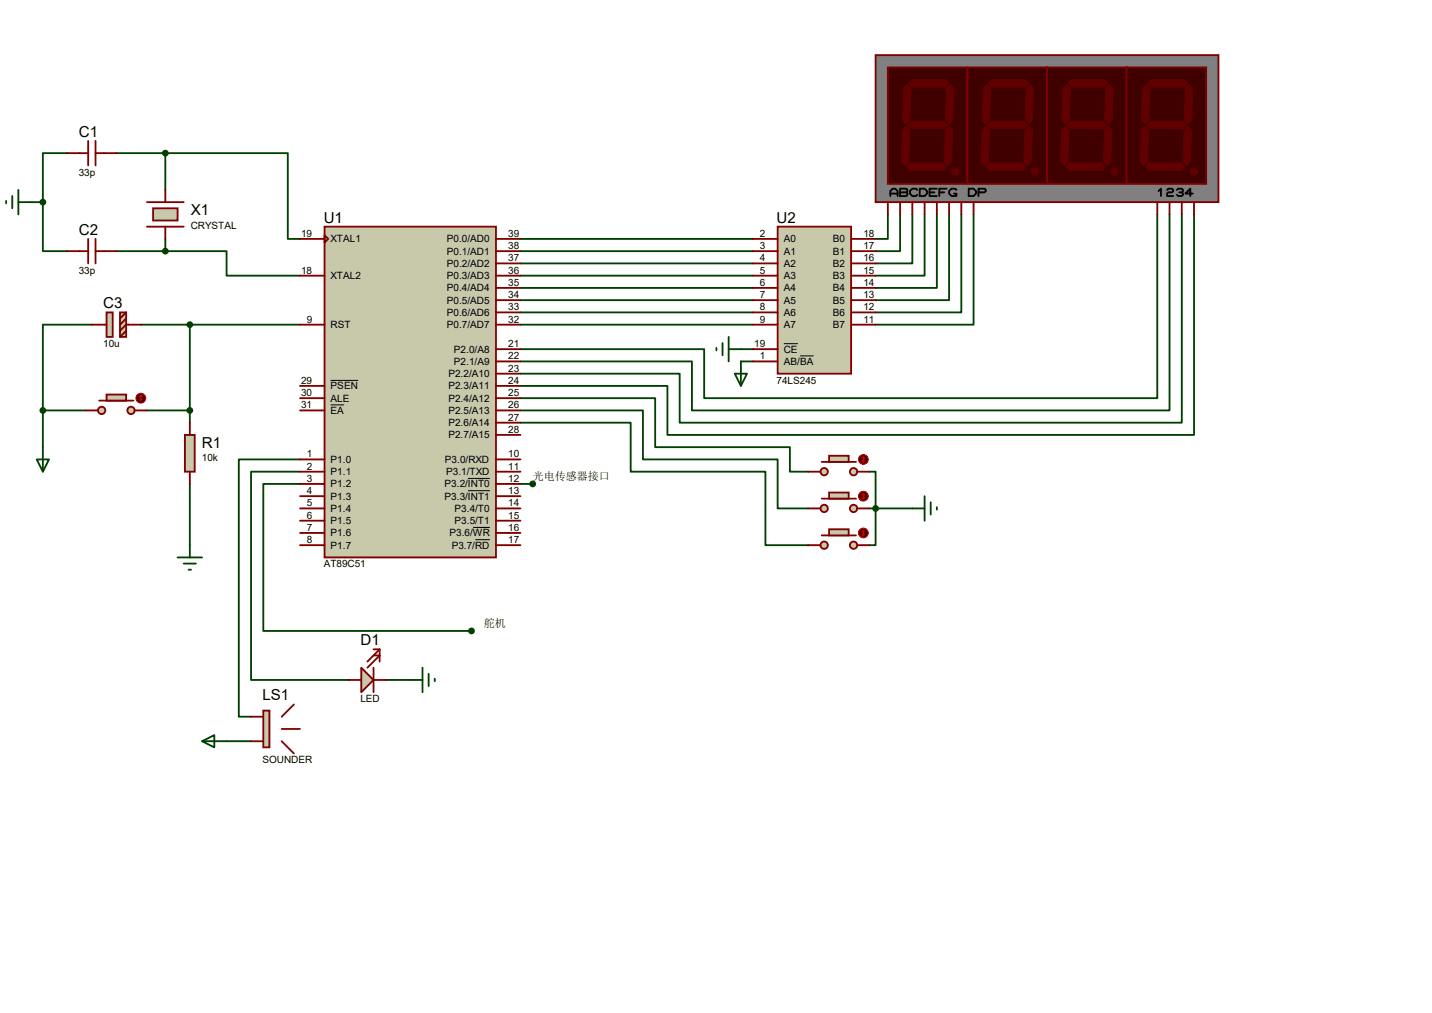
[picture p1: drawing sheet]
<svg xmlns="http://www.w3.org/2000/svg" width="297mm" height="210mm" viewBox="0 0 297 210" stroke-linecap="round" stroke-linejoin="round" font-family="sans-serif">
<g fill="none" stroke="#004000" stroke-width=".38">
<path d="M14 31.7h-5.1v10.2M24.1 31.7h10.2M34.3 31.7h25.4v17.8h2.5M34.3 31.7v7.7M6.3 41.9h2.6M8.9 41.9v10.2h5.1M24.1 52.1h10.2M34.3 52.1h12.7v5h15.2M34.3 49.5v2.6M107.9 49.5h48.3M107.9 52.1h48.3M107.9 54.6h48.3"/>
<path d="M107.9 57.1h48.3M107.9 59.7h48.3M184.1 44.4v5.1h-2.5M186.7 44.4v7.7h-5.1M189.2 44.4v10.2h-7.6M191.8 44.4v12.7h-10.2M194.3 44.4v15.3h-12.7M196.8 44.4v17.8h-15.2M199.4 44.4v20.4h-17.8M201.9 44.4v22.9h-20.3M240 44.4v38.1h-94v-10.1h-38.1M242.6 44.4v40.7h-99.1v-10.2h-35.6"/>
<path d="M245.1 44.4v43.2h-104.1v-10.1h-33.1M247.6 44.4v45.8h-109.2v-10.2h-30.5M19 67.3h-10.1v17.8M29.2 67.3h33M39.4 67.3v20.3M107.9 62.2h48.3M107.9 64.8h48.3M107.9 67.3h48.3M153.7 72.4h2.5M153.7 74.9h2.5M8.9 85.1v7.6M8.9 85.1h8.9"/>
<path d="M30.5 85.1h8.9M62.2 95.2h-12.7v53.4h2.6M62.2 97.8h-10.1v43.2h20.3M107.9 82.5h28v10.2h27.9v5.1h3.8M107.9 85.1h25.4v10.1h28v10.2h6.3M107.9 87.6h22.9v10.2h27.9v15.2h8.9M180.3 97.8h1.3v15.2h-1.3M39.4 100.3v12.7M62.2 100.3h-7.6v30.5h43.2M107.9 100.3h2.6M180.3 105.4h8.9M47 153.7h5.1"/>
<path d="M80 141h5.1"/>
</g>
<path d="M14 31.7h4.3M18.3 29.2v5.1M19.8 29.2v5.1M19.8 31.7h4.3M14 52.1h4.3M18.3 49.5v5.1M19.8 49.5v5.1M19.8 52.1h4.3M30.5 47h7.6M30.5 41.9h7.6" fill="none" stroke="#800000" stroke-width=".38"/>
<path d="M31.7 43.2h5.1v2.5h-5.1z" fill="#c8c8aa" stroke="#800000" stroke-width=".38"/>
<path d="M34.3 39.4v2.5M34.3 47v2.5" fill="none" stroke="#800000" stroke-width=".38"/>
<g fill="#c8c8aa" stroke="#800000" stroke-width=".38">
<path d="M22.1 64.8h1.3v5h-1.3z"/>
<path d="M24.9 64.8h1.3v5h-1.3z"/>
</g>
<path d="M19 67.3h3.1M26.2 64.8l-1.3 1.2M26.2 66l-1.3 1.3M26.2 68.6l-1.3 1.2M29.2 67.3h-3l-1.3 1.3" fill="none" stroke="#800000" stroke-width=".38"/>
<g fill="#c8c8aa" stroke="#800000" stroke-width=".38">
<circle cx="27.2" cy="85.1" r=".76"/>
<circle cx="21.1" cy="85.1" r=".76"/>
</g>
<path d="M20.6 83.1h7.1" fill="none" stroke="#800000" stroke-width=".38"/>
<path d="M22.1 81.8h4.1v1.3h-4.1z" fill="#c8c8aa" stroke="#800000" stroke-width=".38"/>
<path d="M17.8 85.1h2.5M27.9 85.1h2.6" fill="none" stroke="#800000" stroke-width=".38"/>
<circle cx="29.2" cy="82.5" r="1.02" fill="#400000" stroke="#f00" stroke-width=".21"/>
<path d="M29 82.8l.2 .3M29.2 82v1.1M29.2 82l-.2 .3M29.2 82l.3 .3M29.5 82.8l-.3 .3" fill="none" stroke="#f00" stroke-width=".21"/>
<path d="M67.3 47h35.6v68.6h-35.6z" fill="#c8c8aa" stroke="#800000" stroke-width=".38"/>
<g fill="none" stroke="#800000" stroke-width=".38">
<path d="M62.2 57.1h5.1M62.2 49.5h5.1M67.3 48.8l.8 .7-.8 .8zM102.9 57.1h5M102.9 49.5h5M102.9 52.1h5M102.9 54.6h5M102.9 59.7h5M62.2 67.3h5.1M102.9 67.3h5M102.9 62.2h5M102.9 64.8h5"/>
<path d="M102.9 72.4h5M102.9 74.9h5M102.9 77.5h5M62.2 82.5h5.1M62.2 85.1h5.1M62.2 80h5.1M62.2 95.2h5.1M62.2 97.8h5.1M102.9 82.5h5M102.9 85.1h5M102.9 80h5M102.9 95.2h5"/>
<path d="M102.9 97.8h5M102.9 90.2h5M102.9 87.6h5M62.2 100.3h5.1M62.2 102.9h5.1M62.2 105.4h5.1M62.2 107.9h5.1M62.2 110.5h5.1M62.2 113h5.1M102.9 100.3h5M102.9 102.9h5M102.9 105.4h5"/>
<path d="M102.9 107.9h5M102.9 110.5h5M102.9 113h5"/>
</g>
<path d="M68.6 78.9h5.7M68.6 83.9h2.8M97.1 99.2h4.5M97.1 101.7h4.5M98.1 109.3h3.5M98.6 111.9h3" fill="none" stroke="#000" stroke-width=".21"/>
<path d="M161.3 47h15.2v30.5h-15.2z" fill="#c8c8aa" stroke="#800000" stroke-width=".38"/>
<g fill="none" stroke="#800000" stroke-width=".38">
<path d="M156.2 49.5h5.1M156.2 52.1h5.1M156.2 54.6h5.1M156.2 57.1h5.1M156.2 59.7h5.1M176.5 49.5h5.1M176.5 52.1h5.1M176.5 54.6h5.1M176.5 57.1h5.1M176.5 59.7h5.1M156.2 62.2h5.1M156.2 64.8h5.1"/>
<path d="M156.2 67.3h5.1M156.2 72.4h5.1M156.2 74.9h5.1M176.5 62.2h5.1M176.5 64.8h5.1M176.5 67.3h5.1"/>
</g>
<path d="M162.6 71.2h2.9M165.9 73.8h2.8" fill="none" stroke="#000" stroke-width=".21"/>
<path d="M54.6 147.3h1.3v7.6h-1.3z" fill="#c8c8aa" stroke="#800000" stroke-width=".38"/>
<path d="M52.1 148.6h2.5M52.1 153.7h2.5M58.4 151.1h3.8M58.4 153.7l2.6 2.5M61 146l-2.6 2.6" fill="none" stroke="#800000" stroke-width=".38"/>
<g fill="none" stroke="#004000" stroke-width=".38">
<path d="M3.8 39.4v5M1.3 41.7v.5M2.5 40.6v2.6M3.8 41.9h2.5M148.6 72.1v.5M149.9 71.1v2.6M151.1 72.4h2.6M151.1 69.8v5.1M152.4 77.5h2.5l-1.2 2.5zM153.7 74.9v5.1M7.6 95.2h2.6l-1.3 2.6zM8.9 92.7v5.1"/>
<path d="M36.8 115.6h5.1M38.1 116.8h2.5M39.1 118.1h.5M39.4 113v2.6"/>
</g>
<g fill="#004000" stroke="#004000" stroke-width=".38">
<circle cx="8.9" cy="41.9" r=".51"/>
<circle cx="34.3" cy="31.7" r=".51"/>
<circle cx="34.3" cy="52.1" r=".51"/>
</g>
<path d="M38.4 90.2h2v7.6h-2z" fill="#c8c8aa" stroke="#800000" stroke-width=".38"/>
<path d="M39.4 87.6v2.6M39.4 97.8v2.5" fill="none" stroke="#800000" stroke-width=".38"/>
<g fill="#004000" stroke="#004000" stroke-width=".38">
<circle cx="8.9" cy="85.1" r=".51"/>
<circle cx="39.4" cy="85.1" r=".51"/>
<circle cx="39.4" cy="67.3" r=".51"/>
</g>
<path d="M41.9 153.7l2.5-1.3v2.5zM41.9 153.7h5.1" fill="none" stroke="#004000" stroke-width=".38"/>
<path d="M181.6 11.4h71.1v30.5h-71.1z" fill="#808080" stroke="#800000" stroke-width=".38"/>
<path d="M184.1 14h16.6v24.1h-16.6z" fill="#400000" stroke="#800000" stroke-width=".38"/>
<g fill="#600000" stroke="#600000" stroke-width=".21">
<path d="M188.5 17.3l.7-.8h6.9l.7 .8-.7 .7h-6.9z"/>
<path d="M196.3 18.3l.8-.8 .8 .8-.3 6.6-.8 .8-.7-.8z"/>
<path d="M188.2 25.9l.8-.8h6.8l.8 .8-.8 .8h-6.8z"/>
<path d="M188.2 17.5l.8 .8-.3 6.6-.7 .8-.8-.8 .3-6.6z"/>
<path d="M196.1 26.9l.7-.7 .8 .7-.2 6.6-.8 .8-.8-.8z"/>
<path d="M188 34.5l.7-.7h6.9l.7 .7-.7 .8h-6.9z"/>
<path d="M188 26.2l.7 .7-.2 6.6-.8 .8-.8-.8 .3-6.6z"/>
</g>
<path d="M200.7 14h16.5v24.1h-16.5z" fill="#400000" stroke="#800000" stroke-width=".38"/>
<g fill="#600000" stroke="#600000" stroke-width=".21">
<path d="M205 17.3l.7-.8h6.9l.8 .8-.8 .7h-6.9z"/>
<path d="M212.9 18.3l.7-.8 .8 .8-.3 6.6-.7 .8-.8-.8z"/>
<path d="M204.7 25.9l.8-.8h6.8l.8 .8-.8 .8h-6.8z"/>
<path d="M204.7 17.5l.8 .8-.3 6.6-.7 .8-.8-.8 .3-6.6z"/>
<path d="M212.6 26.9l.8-.7 .7 .7-.2 6.6-.8 .8-.8-.8z"/>
<path d="M204.5 34.5l.7-.7h6.9l.8 .7-.8 .8h-6.9z"/>
<path d="M204.5 26.2l.7 .7-.2 6.6-.8 .8-.7-.8 .2-6.6z"/>
<circle cx="198.1" cy="35.6" r=".76"/>
<circle cx="214.6" cy="35.6" r=".76"/>
</g>
<path d="M217.2 14h16.5v24.1h-16.5z" fill="#400000" stroke="#800000" stroke-width=".38"/>
<g fill="#600000" stroke="#600000" stroke-width=".21">
<path d="M221.5 17.3l.7-.8h6.9l.8 .8-.8 .7h-6.9z"/>
<path d="M229.4 18.3l.7-.8 .8 .8-.3 6.6-.7 .8-.8-.8z"/>
<path d="M221.2 25.9l.8-.8h6.9l.7 .8-.7 .8h-6.9z"/>
<path d="M221.2 17.5l.8 .8-.3 6.6-.7 .8-.8-.8 .3-6.6z"/>
<path d="M229.1 26.9l.8-.7 .7 .7-.2 6.6-.8 .8-.7-.8z"/>
<path d="M221 34.5l.7-.7h6.9l.8 .7-.8 .8h-6.9z"/>
<path d="M221 26.2l.7 .7-.2 6.6-.8 .8-.7-.8 .2-6.6z"/>
<circle cx="231.1" cy="35.6" r=".76"/>
</g>
<path d="M233.7 14h16.5v24.1h-16.5z" fill="#400000" stroke="#800000" stroke-width=".38"/>
<g fill="#600000" stroke="#600000" stroke-width=".21">
<path d="M238 17.3l.8-.8h6.8l.8 .8-.8 .7h-6.8z"/>
<path d="M246.6 17.5l.8 .8-.3 6.6-.7 .8-.8-.8 .3-6.6z"/>
<path d="M237.7 25.9l.8-.8h6.9l.7 .8-.7 .8h-6.9z"/>
<path d="M237.7 17.5l.8 .8-.2 6.6-.8 .8-.8-.8 .3-6.6z"/>
<path d="M245.6 26.9l.8-.7 .7 .7-.2 6.6-.8 .8-.7-.8z"/>
<path d="M237.5 34.5l.8-.7h6.8l.8 .7-.8 .8h-6.8z"/>
<path d="M237.5 26.2l.8 .7-.3 6.6-.8 .8-.7-.8 .2-6.6z"/>
<circle cx="247.6" cy="35.6" r=".76"/>
</g>
<g fill="none" stroke="#000" stroke-width=".38">
<path d="M186.7 39.1h1.3l.2 .3v.2l-.2 .3 .2 .2v.3l-.2 .2h-1.3zM186.7 39.9h1.3M190.2 39.4l-.2-.3h-.8l-.5 .5v.5l.5 .5h.8l.2-.2M190.8 39.1h1l.5 .5v.5l-.5 .5h-1zM192.8 39.9h1M194.3 39.1h-1.5v1.5h1.5M194.8 39.9h1M196.3 39.1h-1.5v1.5M198.4 39.4l-.3-.3h-.7l-.5 .5v.5l.5 .5h1v-.5h-.5M200.9 39.1h1l.5 .5v.5l-.5 .5h-1zM202.9 39.9h1.3l.3-.3v-.2l-.3-.3h-1.3v1.5M240.3 39.6l.5-.5v1.5"/>
<path d="M242.1 39.4l.2-.3h.8l.2 .3v.2l-.2 .3h-.8l-.2 .2v.5h1.2M244.1 39.4l.2-.3h.8l.3 .3v.2l-.3 .3 .3 .2v.3l-.3 .2h-.8l-.2-.2M244.6 39.9h.5M184.7 40.6v-1l.5-.5h.5l.5 .5v1M184.7 40.1h1.5M247.4 40.1h-1.5l1-1v1.5"/>
</g>
<path d="M184.1 41.9v2.5M186.7 41.9v2.5M189.2 41.9v2.5M191.8 41.9v2.5M194.3 41.9v2.5M196.8 41.9v2.5M199.4 41.9v2.5M201.9 41.9v2.5M240 41.9v2.5M242.6 41.9v2.5M245.1 41.9v2.5M247.6 41.9v2.5" fill="none" stroke="#800000" stroke-width=".38"/>
<g fill="#c8c8aa" stroke="#800000" stroke-width=".38">
<circle cx="177" cy="97.8" r=".76"/>
<circle cx="170.9" cy="97.8" r=".76"/>
</g>
<path d="M170.4 95.8h7.1" fill="none" stroke="#800000" stroke-width=".38"/>
<path d="M172 94.5h4v1.3h-4z" fill="#c8c8aa" stroke="#800000" stroke-width=".38"/>
<path d="M167.6 97.8h2.6M177.8 97.8h2.5" fill="none" stroke="#800000" stroke-width=".38"/>
<circle cx="179.1" cy="95.2" r="1.02" fill="#400000" stroke="#f00" stroke-width=".21"/>
<path d="M178.8 95.5l.3 .3M179.1 94.7v1.1M179.1 94.7l-.3 .3M179.1 94.7l.2 .3M179.3 95.5l-.2 .3" fill="none" stroke="#f00" stroke-width=".21"/>
<g fill="#c8c8aa" stroke="#800000" stroke-width=".38">
<circle cx="177" cy="105.4" r=".76"/>
<circle cx="170.9" cy="105.4" r=".76"/>
</g>
<path d="M170.4 103.4h7.1" fill="none" stroke="#800000" stroke-width=".38"/>
<path d="M172 102.1h4v1.3h-4z" fill="#c8c8aa" stroke="#800000" stroke-width=".38"/>
<path d="M167.6 105.4h2.6M177.8 105.4h2.5" fill="none" stroke="#800000" stroke-width=".38"/>
<circle cx="179.1" cy="102.9" r="1.02" fill="#400000" stroke="#f00" stroke-width=".21"/>
<path d="M178.8 103.1l.3 .3M179.1 102.4v1M179.1 102.4l-.3 .2M179.1 102.4l.2 .2M179.3 103.1l-.2 .3" fill="none" stroke="#f00" stroke-width=".21"/>
<g fill="#c8c8aa" stroke="#800000" stroke-width=".38">
<circle cx="177" cy="113" r=".76"/>
<circle cx="170.9" cy="113" r=".76"/>
</g>
<path d="M170.4 111h7.1" fill="none" stroke="#800000" stroke-width=".38"/>
<path d="M172 109.7h4v1.3h-4z" fill="#c8c8aa" stroke="#800000" stroke-width=".38"/>
<path d="M167.6 113h2.6M177.8 113h2.5" fill="none" stroke="#800000" stroke-width=".38"/>
<circle cx="179.1" cy="110.5" r="1.02" fill="#400000" stroke="#f00" stroke-width=".21"/>
<path d="M178.8 110.7l.3 .3M179.1 110v1M179.1 110l-.3 .2M179.1 110l.2 .2M179.3 110.7l-.2 .3" fill="none" stroke="#f00" stroke-width=".21"/>
<path d="M189.2 105.4h2.6M191.8 102.9v5M193 104.1v2.6M194.3 105.2v.5" fill="none" stroke="#004000" stroke-width=".38"/>
<g fill="#004000" stroke="#004000" stroke-width=".38">
<circle cx="181.6" cy="105.4" r=".51"/>
<circle cx="110.5" cy="100.3" r=".51"/>
</g>
<path d="M74.9 138.4l2.6 2.6-2.6 2.5z" fill="#c8c8aa" stroke="#800000" stroke-width=".38"/>
<path d="M77.5 138.4v5.1M77.5 135.9h1.2l-2.5 2.5M77.5 134.6h1.2M78.7 134.6l-2.5 2.6M78.7 134.6v2.6M72.4 141h2.5M77.5 141h2.5" fill="none" stroke="#800000" stroke-width=".38"/>
<path d="M87.6 138.4v5.1M88.9 139.7v2.5M85.1 141h2.5M90.2 140.7v.5" fill="none" stroke="#004000" stroke-width=".38"/>
<circle cx="97.8" cy="130.8" r=".51" fill="#004000" stroke="#004000" stroke-width=".38"/>
<g font-size="3.1">
<text x="16.3" y="28.4">C1</text>
<text x="39.6" y="44.6">X1</text>
<text x="67.1" y="46.1">U1</text>
<text x="161.1" y="46.1">U2</text>
<text x="16.3" y="48.7">C2</text>
<text x="21.4" y="63.9">C3</text>
<text x="41.9" y="92.8">R1</text>
<text x="74.8" y="133.7">D1</text>
<text x="54.4" y="145.2">LS1</text>
</g>
<g font-size="2.3">
<text x="110.5" y="99.6">光电传感器接口</text>
<text x="100.3" y="130.1">舵机</text>
</g>
<g font-size="2.1">
<text x="16.3" y="36.4">33p</text>
<text x="39.6" y="47.5">CRYSTAL</text>
<text x="62.4" y="49.1">19</text>
<text x="68.6" y="50.2">XTAL1</text>
<text x="92.7" y="50.2">P0.0/AD0</text>
<text x="92.7" y="52.8">P0.1/AD1</text>
<text x="105.4" y="49.1">39</text>
<text x="105.4" y="51.6">38</text>
<text x="157.6" y="49.1">2</text>
<text x="157.6" y="51.6">3</text>
<text x="162.6" y="50.2">A0</text>
<text x="162.6" y="52.8">A1</text>
<text x="172.7" y="50.2">B0</text>
<text x="172.7" y="52.8">B1</text>
<text x="179.1" y="49.1">18</text>
<text x="179.1" y="51.6">17</text>
<text x="16.3" y="56.7">33p</text>
<text x="62.4" y="56.7">18</text>
<text x="68.6" y="57.9">XTAL2</text>
<text x="92.7" y="55.3">P0.2/AD2</text>
<text x="92.7" y="57.9">P0.3/AD3</text>
<text x="105.4" y="54.2">37</text>
<text x="105.4" y="56.7">36</text>
<text x="105.4" y="59.3">35</text>
<text x="157.6" y="54.2">4</text>
<text x="157.6" y="56.7">5</text>
<text x="157.6" y="59.3">6</text>
<text x="162.6" y="55.3">A2</text>
<text x="162.6" y="57.9">A3</text>
<text x="172.7" y="55.3">B2</text>
<text x="172.7" y="57.9">B3</text>
<text x="179.1" y="54.2">16</text>
<text x="179.1" y="56.7">15</text>
<text x="179.1" y="59.3">14</text>
<text x="92.7" y="60.4">P0.4/AD4</text>
<text x="92.7" y="62.9">P0.5/AD5</text>
<text x="92.7" y="65.5">P0.6/AD6</text>
<text x="105.4" y="61.8">34</text>
<text x="105.4" y="64.3">33</text>
<text x="157.6" y="61.8">7</text>
<text x="157.6" y="64.3">8</text>
<text x="162.6" y="60.4">A4</text>
<text x="162.6" y="62.9">A5</text>
<text x="162.6" y="65.5">A6</text>
<text x="172.7" y="60.4">B4</text>
<text x="172.7" y="62.9">B5</text>
<text x="172.7" y="65.5">B6</text>
<text x="179.1" y="61.8">13</text>
<text x="179.1" y="64.3">12</text>
<text x="21.4" y="72">10u</text>
<text x="63.6" y="66.9">9</text>
<text x="68.6" y="68">RST</text>
<text x="92.7" y="68">P0.7/AD7</text>
<text x="105.4" y="66.9">32</text>
<text x="105.4" y="72">21</text>
<text x="156.4" y="72">19</text>
<text x="157.6" y="66.9">9</text>
<text x="162.6" y="68">A7</text>
<text x="172.7" y="68">B7</text>
<text x="179.1" y="66.9">11</text>
<text x="94.1" y="73.1">P2.0/A8</text>
<text x="94.1" y="75.6">P2.1/A9</text>
<text x="105.4" y="74.5">22</text>
<text x="105.4" y="77">23</text>
<text x="157.6" y="74.5">1</text>
<text x="162.6" y="73.1">CE</text>
<text x="162.6" y="75.6">AB/BA</text>
<text x="62.4" y="82.1">30</text>
<text x="62.4" y="79.6">29</text>
<text x="68.6" y="83.3">ALE</text>
<text x="68.6" y="80.7">PSEN</text>
<text x="93" y="78.2">P2.2/A10</text>
<text x="93" y="80.7">P2.3/A11</text>
<text x="93" y="83.3">P2.4/A12</text>
<text x="105.4" y="79.6">24</text>
<text x="105.4" y="82.1">25</text>
<text x="161.1" y="79.6">74LS245</text>
<text x="62.4" y="84.7">31</text>
<text x="68.6" y="85.8">EA</text>
<text x="93" y="85.8">P2.5/A13</text>
<text x="93" y="88.3">P2.6/A14</text>
<text x="105.4" y="89.7">28</text>
<text x="105.4" y="84.7">26</text>
<text x="105.4" y="87.2">27</text>
<text x="41.9" y="95.7">10k</text>
<text x="63.6" y="94.8">1</text>
<text x="68.6" y="96">P1.0</text>
<text x="92.3" y="96">P3.0/RXD</text>
<text x="93" y="90.9">P2.7/A15</text>
<text x="105.4" y="94.8">10</text>
<text x="63.6" y="97.4">2</text>
<text x="63.6" y="99.9">3</text>
<text x="68.6" y="98.5">P1.1</text>
<text x="68.6" y="101">P1.2</text>
<text x="92.2" y="101">P3.2/INT0</text>
<text x="92.5" y="98.5">P3.1/TXD</text>
<text x="105.4" y="97.4">11</text>
<text x="105.4" y="99.9">12</text>
<text x="63.6" y="102.4">4</text>
<text x="63.6" y="105">5</text>
<text x="63.6" y="107.5">6</text>
<text x="68.6" y="103.6">P1.3</text>
<text x="68.6" y="106.1">P1.4</text>
<text x="92.2" y="103.6">P3.3/INT1</text>
<text x="94.3" y="106.1">P3.4/T0</text>
<text x="105.4" y="102.4">13</text>
<text x="105.4" y="105">14</text>
<text x="105.4" y="107.5">15</text>
<text x="63.6" y="110.1">7</text>
<text x="63.6" y="112.6">8</text>
<text x="68.6" y="108.7">P1.5</text>
<text x="68.6" y="111.2">P1.6</text>
<text x="68.6" y="113.7">P1.7</text>
<text x="93.2" y="111.2">P3.6/WR</text>
<text x="93.7" y="113.7">P3.7/RD</text>
<text x="94.3" y="108.7">P3.5/T1</text>
<text x="105.4" y="112.6">17</text>
<text x="105.4" y="110.1">16</text>
<text x="67.1" y="117.6">AT89C51</text>
<text x="74.8" y="145.6">LED</text>
<text x="54.4" y="158.3">SOUNDER</text>
</g>
</svg>
